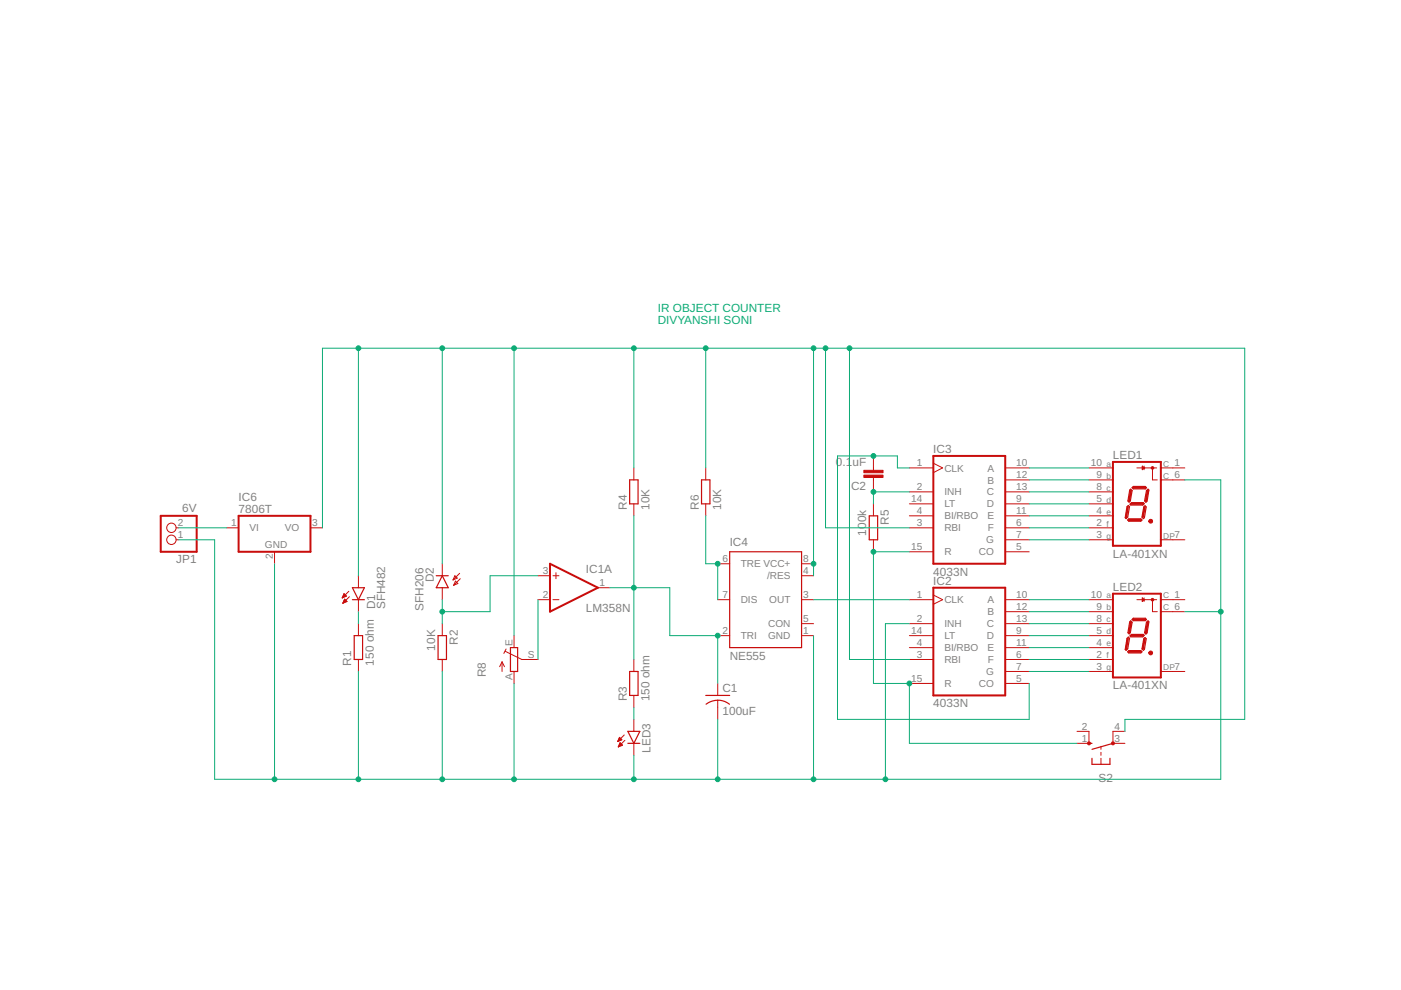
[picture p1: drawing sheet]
<svg xmlns="http://www.w3.org/2000/svg" width="297mm" height="210mm" viewBox="0 0 297 210" stroke-linecap="round" stroke-linejoin="round" font-family="sans-serif">
<g fill="none" stroke="#c90d0c" stroke-width=".42">
<path d="M197.9 96.7h15.2v22.8h-15.2zM236 97.9h10.1v17.8h-10.1zM34.1 109.4h7.6v7.6h-7.6zM50.6 109.4h15.2v7.6h-15.2zM116.6 119.5l10.2 5.1-10.2 5.1zM239.1 107.5l-.3 2.2M239.4 110.3h2.4M239.8 104l-.4 2.2M239.8 106.8h2.5M240.3 103.4h2.5M242.7 107.6l-.4 2M243.3 104l-.3 2.2"/>
<path d="M197.9 124.6h15.2v22.8h-15.2zM236 125.9h10.1v17.7h-10.1zM239.1 135.4l-.3 2.3M239.4 138.2h2.4M239.8 132l-.4 2.1M239.8 134.8h2.5M240.3 131.3h2.5M242.7 135.5l-.4 2.1M243.3 132l-.3 2.1"/>
</g>
<g fill="none" stroke="#c90d0c" stroke-width=".21">
<path d="M134.4 99.2v2.5M149.6 99.2v2.5M185.2 96.7v3M192.8 99.2h5.1M197.9 98.2l2 1-2 1M213.1 99.2h5.1M230.9 99.2h5.1M241 99.2h4.2M242.2 98.8l.4 .4-.4 .4zM242.2 99.5h.1M242.2 99.4h.2M242.2 99.1h.3"/>
<path d="M242.2 99h.2M242.2 98.9h.1M242.6 98.8v.8M244.3 99.3v2.4h1.1M246.1 99.2h5.1M37.3 114.4h.6M37.3 111.9h.6M48 111.9h2.6M58.2 117v2.5M65.8 111.9h2.6M93.8 119.5v2.6M134.4 106.8v2.6"/>
<path d="M149.6 106.8v2.6M152.2 119.5h2.5M169.9 119.5h2.6M185.2 101.2v3.1M185.2 106.8v2.6M185.2 114.4v2.6M192.8 111.9h5.1M192.8 106.8h5.1M192.8 104.3h5.1M192.8 109.4h5.1M192.8 117h5.1M213.1 101.7h5.1"/>
<path d="M213.1 114.4h5.1M213.1 111.9h5.1M213.1 106.8h5.1M213.1 104.3h5.1M213.1 109.4h5.1M213.1 117h5.1M230.9 101.7h5.1M230.9 114.4h5.1M230.9 111.9h5.1M230.9 106.8h5.1M230.9 104.3h5.1M230.9 109.4h5.1"/>
<path d="M246.1 101.7h5.1M246.1 114.4h5.1M72.6 126.8h.1M72.6 126.6h.3M72.7 126.5h.4M72.7 126.4h.7M72.7 127.8h.1M72.7 127.7h.4M72.8 126.3h.5M72.8 126.2h.4M72.8 127.6h.6M72.9 127.5h.6"/>
<path d="M72.9 126h.2M72.9 125.9h.1M72.9 127.4h.5M72.9 125.9l.5 .5-.8 .4zM73 127.2h.3M73 127.1h.2M73.1 127l.5 .5-.9 .4zM74 125.4l-1.4 1.4M74.1 126.5l-1.4 1.4M76 122.1v2.5M76 127.1v2.6M76 132.2v2.6"/>
<path d="M76 139.8v2.6M93.8 124.6v2.5M93.8 132.2v2.6M93.8 139.8v2.6M96.4 122.1l.5 .5-.8 .4zM96.6 123.2l.5 .5-.9 .4zM97.5 121.6l-1.4 1.4M97.6 122.7l-1.4 1.4M107.1 138.1l3.5 1.7h3.5M107.3 137.6l-.5 .9M109 134.8v2.5M114.1 122.1h2.5"/>
<path d="M114.1 127.1h2.5M117.2 122.1h1.3M117.2 127.1h1.3M117.9 121.4v1.3M126.8 124.6h2.5M134.4 139.8v2.6M152.2 127.1h2.5M152.2 134.8h2.5M169.9 122.1h2.6M169.9 127.1h2.6M169.9 134.8h2.6M169.9 132.2h2.6"/>
<path d="M192.8 127.1h5.1M192.8 139.8h5.1M192.8 134.8h5.1M192.8 132.2h5.1M192.8 137.3h5.1M197.9 126.2l2 .9-2 1M213.1 127.1h5.1M213.1 129.7h5.1M213.1 139.8h5.1M213.1 134.8h5.1M213.1 132.2h5.1M213.1 137.3h5.1"/>
<path d="M230.9 127.1h5.1M230.9 129.7h5.1M230.9 139.8h5.1M230.9 134.8h5.1M230.9 132.2h5.1M230.9 137.3h5.1M241 127.1h4.2M242.2 127.5h.1M242.2 127.4h.2M242.2 127.2h.3M242.2 127.1h.3M242.2 126.8l.4 .3-.4 .4z"/>
<path d="M242.2 127h.2M242.2 126.9h.1M242.6 126.8v.7M244.3 127.3v2.4h1.1M246.1 127.1h5.1M246.1 129.7h5.1M106.4 140.3v2.1M106.4 140.3l-.5 1.1M106.4 140.3l.6 1.1M109 142.4v2.5M131 157.1h.1M131 157h.4"/>
<path d="M131.1 156.9h.6M131.1 158.3h.1M131.1 156.8h.7M131.1 158.2h.3M131.2 156.7h.5M131.2 158.1h.5M131.3 156.5h.3M131.3 158h.7M131.3 157.9h.6M131.3 156.4h.1M131.3 156.3l.5 .5-.8 .4zM131.4 157.8h.3"/>
<path d="M131.4 157.6h.2M131.5 157.5l-.4 .9M131.5 157.5l.5 .5M131.5 157.5h.1M132 158l-.9 .4M132.4 155.8l-1.4 1.4M132.5 157l-1.4 1.4M134.4 147.4v2.6M134.4 152.5v2.6M134.4 157.6v2.5M152.2 144.9v2.5M152.2 148.5v4"/>
<path d="M192.8 144.9h5.1M213.1 142.4h5.1M213.1 144.9h5.1M228.3 155.1h2.6v2.5h-2.6M230.9 142.4h5.1M233.4 158.2v.7M233.4 159.5v.6M238.5 155.1h-2.5v2.5h2.5M246.1 142.4h5.1M233.4 160.8v1.3"/>
<circle cx="36.3" cy="114.4" r=".99"/>
<circle cx="36.3" cy="111.9" r=".99"/>
</g>
<g fill="none" stroke="#c90d0c" stroke-width=".25">
<path d="M133.5 101.7h1.8v5.1h-1.8zM148.7 101.7h1.8v5.1h-1.8zM154.7 117h15.2v20.3h-15.2zM184.3 109.4h1.8v5h-1.8zM239.1 110.3l.2-.3h2.6l.2 .3-.2 .2h-2.6zM239.2 107.2l.3 .2-.4 2.2-.3 .4-.2-.3 .4-2.3zM239.5 103.9l.2-.2 .3 .3-.4 2.2-.2 .3-.3-.3zM239.9 106.6h2.5l.2 .2-.3 .3h-2.5l-.2-.2zM240 103.4l.3-.3h2.5l.3 .3-.3 .3h-2.5zM242.5 107.5l.3-.3 .2 .3-.4 2.2-.2 .3-.3-.4zM243.1 104l.3-.3 .2 .2-.4 2.3-.2 .3-.3-.3zM74.7 124.6h2.6l-1.3 2.5z"/>
<path d="M74.7 127.1h2.6M75.1 134.8h1.8v5h-1.8zM92.5 122.1h2.5M92.9 134.8h1.8v5h-1.8zM93.8 122.1l1.2 2.5h-2.5zM108.2 137.3h1.5v5.1h-1.5zM239 135.4l.2-.3 .3 .2-.4 2.3-.3 .3-.2-.2zM239.1 138.2l.2-.3h2.6l.2 .3-.2 .2h-2.6zM239.5 131.8l.2-.2 .3 .3-.4 2.3-.2 .2-.3-.2zM239.6 134.8l.3-.3h2.5l.2 .2-.3 .3h-2.5zM240 131.3l.3-.2h2.5l.3 .2-.3 .3h-2.5zM242.5 135.4l.3-.2 .2 .2-.4 2.3-.2 .2-.3-.3z"/>
<path d="M243.1 131.9l.3-.3 .2 .2-.4 2.4-.2 .2-.3-.2zM133.1 155.1h2.6l-1.3 2.5zM133.1 157.6h2.6M133.5 142.4h1.8v5h-1.8zM149.6 147.4h5.1M149.7 149.3a4 4 0 0 1 5 0M230.9 157.6h.6M236 157.6l-4.5 1.3M231.5 160.8v1.3h3.8v-1.3"/>
</g>
<path d="M243.8 110.5h.3M243.8 138.4h.3" fill="none" stroke="#c90d0c" stroke-width=".32"/>
<g fill="#c90d0c" stroke="#c90d0c" stroke-width=".21">
<path d="M243.6 110.3a.4 .4 0 0 1 .7 0 .4 .4 0 0 1-.2 .6 .4 .4 0 0 1-.5-.4h.5h-.5z" fill-rule="evenodd"/>
<path d="M243.6 138.2a.4 .4 0 0 1 .7 0 .4 .4 0 0 1-.2 .6 .4 .4 0 0 1-.5-.4h.5h-.5z" fill-rule="evenodd"/>
<circle cx="244.3" cy="99.2" r=".28"/>
<circle cx="244.3" cy="127.1" r=".28"/>
<circle cx="236" cy="157.6" r=".32"/>
<circle cx="230.9" cy="157.6" r=".32"/>
</g>
<g fill="#c90d0c" stroke="#c90d0c" stroke-width=".21">
<path d="M183.2 99.7h4v.5h-4z"/>
<path d="M183.2 100.7h4v.5h-4z"/>
</g>
<g fill="none" stroke="#0dab76" stroke-width=".21">
<path d="M76 73.8v48.3M93.8 73.8v45.7M109 73.8v61M134.4 73.8v25.4M149.6 73.8v25.4M172.5 73.8v48.3M175 73.8v38.1h17.8M180.1 73.8v66h12.7M192.8 99.2h-2.5v-2.5h-12.7v55.8h40.6v-7.6M218.2 99.2h12.7M37.9 111.9h10.1M58.2 119.5v45.7"/>
<path d="M68.4 111.9v-38.1h195.5v78.7h-25.4v2.6M134.4 109.4v30.4M149.6 109.4v10.1h2.6v7.6M192.8 104.3h-7.6v2.5M192.8 117h-7.6v27.9h7.6v12.7h35.5M218.2 101.7h12.7M218.2 104.3h12.7M218.2 106.8h12.7M218.2 109.4h12.7M218.2 111.9h12.7M218.2 114.4h12.7M251.2 101.7h7.6v63.5h-213.3v-50.8h-7.6"/>
<path d="M76 129.7v2.5M93.8 127.1v5.1M114.1 122.1h-10.2v7.6h-10.1M114.1 127.1v12.7M129.3 124.6h12.7v10.2h10.2v10.1M172.5 127.1h20.3M172.5 134.8v30.4M192.8 132.2h-5.1v33M218.2 134.8h12.7M218.2 127.1h12.7M218.2 137.3h12.7M218.2 129.7h12.7"/>
<path d="M218.2 132.2h12.7M218.2 139.8h12.7M251.2 129.7h7.6M76 142.4v22.8M93.8 142.4v22.8M109 144.9v20.3M134.4 150v2.5M152.2 152.5v12.7M218.2 142.4h12.7M134.4 160.1v5.1"/>
</g>
<g fill="#0dab76" stroke="#0dab76" stroke-width=".21">
<circle cx="172.5" cy="119.5" r=".51"/>
<circle cx="76" cy="73.8" r=".51"/>
<circle cx="93.8" cy="73.8" r=".51"/>
<circle cx="109" cy="73.8" r=".51"/>
<circle cx="134.4" cy="73.8" r=".51"/>
<circle cx="149.6" cy="73.8" r=".51"/>
<circle cx="175" cy="73.8" r=".51"/>
<circle cx="180.1" cy="73.8" r=".51"/>
<circle cx="172.5" cy="73.8" r=".51"/>
<circle cx="152.2" cy="134.8" r=".51"/>
<circle cx="134.4" cy="124.6" r=".51"/>
<circle cx="93.8" cy="129.7" r=".51"/>
<circle cx="58.2" cy="165.2" r=".51"/>
<circle cx="93.8" cy="165.2" r=".51"/>
<circle cx="76" cy="165.2" r=".51"/>
<circle cx="109" cy="165.2" r=".51"/>
<circle cx="134.4" cy="165.2" r=".51"/>
<circle cx="152.2" cy="165.2" r=".51"/>
<circle cx="172.5" cy="165.2" r=".51"/>
<circle cx="187.7" cy="165.2" r=".51"/>
<circle cx="258.8" cy="129.7" r=".51"/>
<circle cx="185.2" cy="117" r=".51"/>
<circle cx="192.8" cy="144.9" r=".51"/>
<circle cx="185.2" cy="104.3" r=".51"/>
<circle cx="185.2" cy="96.7" r=".51"/>
<circle cx="152.2" cy="119.5" r=".51"/>
</g>
<g font-size="2.5" fill="#0dab76">
<text x="139.5" y="66.1">IR OBJECT COUNTER</text>
<text x="139.5" y="68.7">DIVYANSHI SONI</text>
</g>
<g font-size="2.5" fill="#808080">
<text x="177.2" y="98.8">0.1</text>
<text x="180.7" y="98.8">uF</text>
<text x="197.9" y="96">IC3</text>
<text x="236" y="97.3">LED1</text>
<text x="50.6" y="106.2">IC6</text>
<text x="180.5" y="103.9">C2</text>
<text x="38.6" y="108.6">6V</text>
<text x="50.6" y="108.7">7806T</text>
<text x="132.9" y="108.1" transform="rotate(-90 132.9 108.1)">R4</text>
<text x="137.7" y="108.1" transform="rotate(-90 137.7 108.1)">10K</text>
<text x="148.1" y="108.1" transform="rotate(-90 148.1 108.1)">R6</text>
<text x="152.9" y="108.1" transform="rotate(-90 152.9 108.1)">10K</text>
<text x="183.7" y="113.5" transform="rotate(-90 183.7 113.5)">100k</text>
<text x="188.5" y="111.3" transform="rotate(-90 188.5 111.3)">R5</text>
<text x="37.4" y="119.4">JP1</text>
<text x="154.7" y="115.7">IC4</text>
<text x="236" y="118.3">LA-401XN</text>
<text x="92" y="123.5" transform="rotate(-90 92 123.5)">D2</text>
<text x="124.2" y="121.4">IC1A</text>
<text x="197.9" y="122.1">4033N</text>
<text x="197.9" y="124">IC2</text>
<text x="236" y="125.2">LED2</text>
<text x="79.5" y="129.2" transform="rotate(-90 79.5 129.2)">D1</text>
<text x="81.7" y="129.2" transform="rotate(-90 81.7 129.2)">SFH482</text>
<text x="89.8" y="129.5" transform="rotate(-90 89.8 129.5)">SFH206</text>
<text x="124.2" y="129.7">LM358N</text>
<text x="92.2" y="138" transform="rotate(-90 92.2 138)">10K</text>
<text x="97" y="136.7" transform="rotate(-90 97 136.7)">R2</text>
<text x="74.5" y="141.1" transform="rotate(-90 74.5 141.1)">R1</text>
<text x="79.3" y="141.1" transform="rotate(-90 79.3 141.1)">150 ohm</text>
<text x="103" y="143.6" transform="rotate(-90 103 143.6)">R8</text>
<text x="154.7" y="139.8">NE555</text>
<text x="132.9" y="148.7" transform="rotate(-90 132.9 148.7)">R3</text>
<text x="137.7" y="148.7" transform="rotate(-90 137.7 148.7)">150 ohm</text>
<text x="153.2" y="146.8">C1</text>
<text x="197.9" y="150">4033N</text>
<text x="236" y="146.2">LA-401XN</text>
<text x="153.2" y="151.6">100uF</text>
<text x="137.9" y="159.6" transform="rotate(-90 137.9 159.6)">LED3</text>
<text x="232.9" y="165.7">S2</text>
</g>
<g font-size="2.1" fill="#808080">
<text x="194.4" y="98.9">1</text>
<text x="200.2" y="100">CLK</text>
<text x="209.4" y="100">A</text>
<text x="215.5" y="98.9">10</text>
<text x="215.5" y="101.4">12</text>
<text x="231.3" y="98.9">10</text>
<text x="232.5" y="101.4">9</text>
<text x="249" y="98.9">1</text>
<text x="249" y="101.4">6</text>
<text x="193.2" y="106.5">14</text>
<text x="194.4" y="103.9">2</text>
<text x="200.2" y="105.1">INH</text>
<text x="200.2" y="107.6">LT</text>
<text x="209.2" y="107.6">D</text>
<text x="209.2" y="105.1">C</text>
<text x="209.4" y="102.5">B</text>
<text x="215.5" y="106.5">9</text>
<text x="215.5" y="103.9">13</text>
<text x="232.5" y="106.5">5</text>
<text x="232.5" y="103.9">8</text>
<text x="37.7" y="111.6">2</text>
<text x="49" y="111.6">1</text>
<text x="52.9" y="112.7">VI</text>
<text x="60.4" y="112.7">VO</text>
<text x="66.2" y="111.6">3</text>
<text x="194.4" y="111.6">3</text>
<text x="194.4" y="109">4</text>
<text x="200.2" y="112.7">RBI</text>
<text x="200.2" y="110.1">BI/RBO</text>
<text x="209.4" y="110.1">E</text>
<text x="209.5" y="112.7">F</text>
<text x="215.5" y="111.6">6</text>
<text x="215.5" y="109">11</text>
<text x="232.5" y="111.6">2</text>
<text x="232.5" y="109">4</text>
<text x="37.7" y="114.1">1</text>
<text x="56.2" y="116.2">GND</text>
<text x="57.9" y="118.5" transform="rotate(-90 57.9 118.5)">2</text>
<text x="153.2" y="119.2">6</text>
<text x="170.3" y="119.2">8</text>
<text x="193.2" y="116.6">15</text>
<text x="200.2" y="117.7">R</text>
<text x="207.6" y="117.7">CO</text>
<text x="209.1" y="115.2">G</text>
<text x="215.5" y="116.6">5</text>
<text x="215.5" y="114.1">7</text>
<text x="232.5" y="114.1">3</text>
<text x="249" y="114.1">7</text>
<text x="115.1" y="121.7">3</text>
<text x="127.1" y="124.2">1</text>
<text x="157" y="120.3">TRE VCC+</text>
<text x="162.6" y="122.8">/RES</text>
<text x="170.3" y="121.7">4</text>
<text x="115.1" y="126.8">2</text>
<text x="153.2" y="126.8">7</text>
<text x="157" y="127.9">DIS</text>
<text x="163.1" y="127.9">OUT</text>
<text x="170.3" y="126.8">3</text>
<text x="170.3" y="131.9">5</text>
<text x="194.4" y="126.8">1</text>
<text x="194.4" y="131.9">2</text>
<text x="200.2" y="127.9">CLK</text>
<text x="209.4" y="127.9">A</text>
<text x="209.4" y="130.4">B</text>
<text x="215.5" y="126.8">10</text>
<text x="215.5" y="129.3">12</text>
<text x="215.5" y="131.9">13</text>
<text x="231.3" y="126.8">10</text>
<text x="232.5" y="129.3">9</text>
<text x="232.5" y="131.9">8</text>
<text x="249" y="126.8">1</text>
<text x="249" y="129.3">6</text>
<text x="108.6" y="136.9" transform="rotate(-90 108.6 136.9)">E</text>
<text x="153.2" y="134.4">2</text>
<text x="157" y="135.5">TRI</text>
<text x="162.8" y="135.5">GND</text>
<text x="162.8" y="133">CON</text>
<text x="170.3" y="134.4">1</text>
<text x="193.2" y="134.4">14</text>
<text x="194.4" y="136.9">4</text>
<text x="200.2" y="133">INH</text>
<text x="200.2" y="135.5">LT</text>
<text x="209.2" y="135.5">D</text>
<text x="209.2" y="133">C</text>
<text x="215.5" y="134.4">9</text>
<text x="215.5" y="136.9">11</text>
<text x="232.5" y="134.4">5</text>
<text x="232.5" y="136.9">4</text>
<text x="111.9" y="139.5">S</text>
<text x="194.4" y="139.5">3</text>
<text x="200.2" y="140.6">RBI</text>
<text x="200.2" y="138.1">BI/RBO</text>
<text x="209.1" y="143.1">G</text>
<text x="209.4" y="138.1">E</text>
<text x="209.5" y="140.6">F</text>
<text x="215.5" y="139.5">6</text>
<text x="215.5" y="142">7</text>
<text x="232.5" y="139.5">2</text>
<text x="232.5" y="142">3</text>
<text x="249" y="142">7</text>
<text x="108.6" y="144.1" transform="rotate(-90 108.6 144.1)">A</text>
<text x="193.2" y="144.6">15</text>
<text x="200.2" y="145.7">R</text>
<text x="207.6" y="145.7">CO</text>
<text x="215.5" y="144.6">5</text>
<text x="229.4" y="154.7">2</text>
<text x="236.3" y="154.7">4</text>
<text x="229.4" y="157.3">1</text>
<text x="236.3" y="157.3">3</text>
</g>
<g font-size="1.8" fill="#808080">
<text x="234.6" y="99">a</text>
<text x="234.6" y="101.5">b</text>
<text x="246.6" y="99">C</text>
<text x="246.6" y="101.5">C</text>
<text x="234.6" y="104">c</text>
<text x="234.6" y="106.6">d</text>
<text x="234.6" y="109.1">e</text>
<text x="234.6" y="111.7">f</text>
<text x="234.6" y="114.2">g</text>
<text x="246.6" y="114.2">DP</text>
<text x="234.6" y="126.9">a</text>
<text x="234.6" y="129.4">b</text>
<text x="234.6" y="132">c</text>
<text x="246.6" y="126.9">C</text>
<text x="246.6" y="129.4">C</text>
<text x="234.6" y="134.5">d</text>
<text x="234.6" y="137">e</text>
<text x="234.6" y="139.6">f</text>
<text x="234.6" y="142.1">g</text>
<text x="246.6" y="142.1">DP</text>
</g>
</svg>
